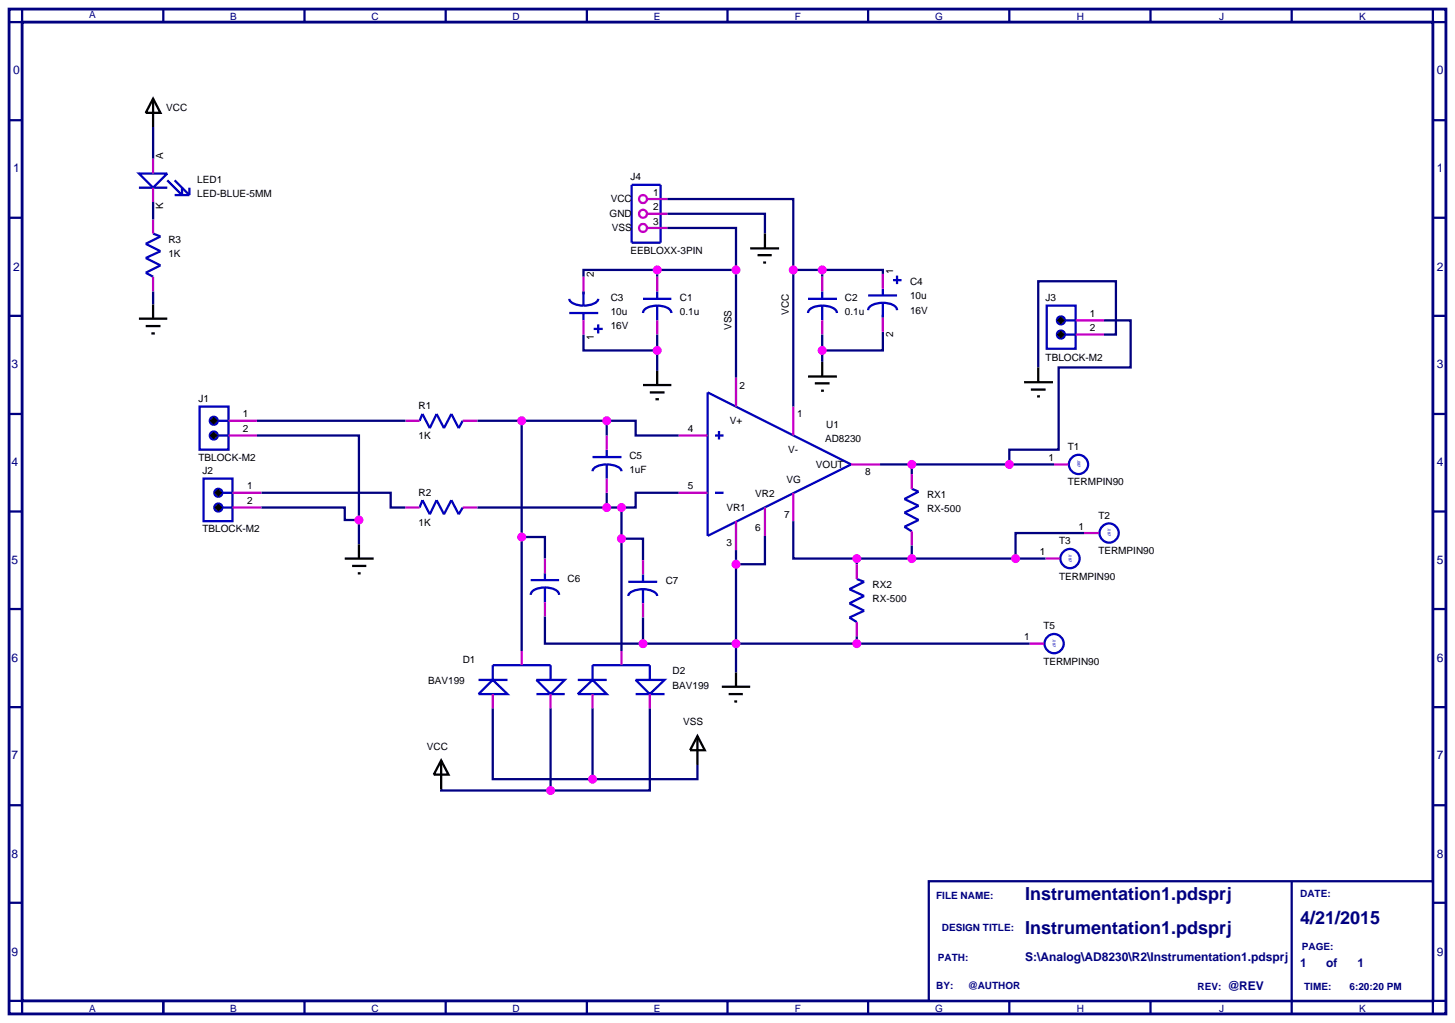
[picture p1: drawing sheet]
<svg xmlns="http://www.w3.org/2000/svg" width="257mm" height="180mm" viewBox="0 0 257 180" stroke-linecap="round" stroke-linejoin="round" font-family="sans-serif">
<path d="M1.6 1.6h253.4v177.2h-253.4zM3.9 3.9h248.8v172.6h-248.8z" fill="none" stroke="#000080" stroke-width=".5"/>
<path d="M3.9 1.6v2.3h-2.3M28.8 1.6v2.3" fill="none" stroke="#000080" stroke-width=".4"/>
<path d="M163.8 155.4h88.9v21.1h-88.9z" fill="#fff" stroke="#000080" stroke-width=".4"/>
<g fill="none" stroke="#000080" stroke-width=".4">
<path d="M53.7 1.6v2.3M78.6 1.6v2.3M103.5 1.6v2.3M128.3 1.6v2.3M153.1 1.6v2.3M178 1.6v2.3M202.9 1.6v2.3M227.8 1.6v2.3M252.7 1.6v2.3h2.3M1.6 21.2h2.3M1.6 38.4h2.3M27 22.4v5.6"/>
<path d="M27 35.6v3.1M117.7 37.7h17.2v3.5M117.7 35.1h22.2v12.5M252.7 21.2h2.3M252.7 38.4h2.3M1.6 55.7h2.3M27 51.4v2.3M102.9 59v2.8h13M115.9 47.6h-13v1.2M115.9 47.6v1.2M115.9 59v6.4M115.9 47.6h13.9"/>
<path d="M117.7 40.2h12.1v7.4M129.8 47.6v19M139.9 47.6v24.1M139.9 47.6h5.1M145 47.6h10.7v.7M145 47.6v1.2M145 59v4.8M155.7 58.5v3.3h-10.7M194.7 56.5h4.7v8.3h-12.7v14.5h-8.7v2.6M194.7 59h2.1v-9.4h-13.7v15.2M252.7 55.7h2.3M1.6 73h2.3"/>
<path d="M45.3 76.8h18v14.9M45.3 74.2h26.2M84.2 74.2h22.8M92 74.2v40.6M107 74.2h5.1v2.6h7.6M107 74.2v2.6M252.7 73h2.3M1.6 90.2h2.3M46.1 86.9h22.8v2.6h2.6M46.1 89.5h14.7v2.2h2.5M63.3 91.7v4.3M84.2 89.5h25.4"/>
<path d="M92 94.7h4.1v3.8M107 86.9v2.6M109.6 95h3.8v3.8M109.6 89.5v25.3M119.7 86.9h-7.6v2.6h-2.5M129.8 97v21.6M134.9 94.5v5h-5.1M139.9 91.9v6.6h11.2M151.1 98.5h33.3M151.1 98.5v1M155.2 81.9h30.7M160.8 81.9v1.7"/>
<path d="M160.8 96.2v2.3M191.2 94h-12.1v4.5M252.7 90.2h2.3M1.6 107.4h2.3M96.1 108.7v4.8h17.3M113.4 113.5h68.2M113.4 108.9v4.6M151.1 112.2v1.3M252.7 107.4h2.3M1.6 124.7h2.3M77.8 139.2v.2h19.3M86.9 124.9v12.5h17.6"/>
<path d="M97.1 124.9v14.5M104.5 124.9v12.5M114.6 124.9v14.5h-17.5M123 134.9v2.5h-18.5M252.7 124.7h2.3M1.6 142h2.3M1.6 159.2h2.3M227.8 155.4v23.4M252.7 142h2.3M252.7 159.2h2.3M1.6 176.5h2.3v2.3M28.8 176.5v2.3"/>
<path d="M53.7 176.5v2.3M78.6 176.5v2.3M103.5 176.5v2.3M128.3 176.5v2.3M153.1 176.5v2.3M178 176.5v2.3M202.9 176.5v2.3M255 176.5h-2.3v2.3"/>
</g>
<g fill="none" stroke="#0000c0" stroke-width=".4">
<path d="M111.4 32.6h5.1v10.2h-5.1zM124.8 69.2l25.3 12.7-25.3 12.6zM126.1 76.8h1.5M126.8 76v1.5M126.1 86.9h1.5"/>
<circle cx="190.2" cy="81.9" r="1.69"/>
</g>
<g fill="none" stroke="#c000c0" stroke-width=".4">
<path d="M114.2 35.1h3.5M114.2 37.7h3.5M114.2 40.2h3.5M119.7 76.8h5.1M129.8 66.6v5.1M139.9 71.7v5.1M119.7 86.9h5.1M129.8 91.9v5.1M134.9 89.5v5M139.9 86.9v5M150.1 81.9h5.1M185.9 81.9h2.5"/>
<circle cx="113.4" cy="35.1" r=".7"/>
<circle cx="113.4" cy="37.7" r=".7"/>
<circle cx="113.4" cy="40.2" r=".7"/>
</g>
<path d="M132.3 43.8h5.1M133.6 45h2.5M134.6 46.3h.5M134.9 41.2v2.6M129.8 118.6v2.5M127.3 121.1h5M128.5 122.4h2.5M129.5 123.7h.5" fill="none" stroke="#000" stroke-width=".4"/>
<path d="M129.4 99.1l.4-.2-.6 .6zM129.8 98.9a.65 .65 0 0 1 .6 .6zM130.4 99.5a.65 .65 0 0 1-.6 .6zM129.2 99.5l.6 .6a.65 .65 0 0 1-.6-.6z" fill="#f0f" stroke="#f0f" stroke-width=".4"/>
<path d="M129.2 99.5l.6-.6 .6 .6-.6 .6z" fill="#f0f"/>
<g fill="none" stroke="#0000c0" stroke-width=".4">
<circle cx="188.7" cy="98.5" r="1.69"/>
<circle cx="185.9" cy="113.5" r="1.69"/>
</g>
<path d="M184.4 98.5h2.5M181.6 113.5h2.5" fill="none" stroke="#c000c0" stroke-width=".4"/>
<path d="M129.4 113.1l.4-.2-.6 .6zM129.8 112.9a.65 .65 0 0 1 .6 .6zM130.4 113.5a.65 .65 0 0 1-.6 .6zM129.2 113.5l.6 .6a.65 .65 0 0 1-.6-.6z" fill="#f0f" stroke="#f0f" stroke-width=".4"/>
<path d="M129.2 113.5l.6-.6 .6 .6-.6 .6z" fill="#f0f"/>
<path d="M184.6 53.9h5.1v7.6h-5.1zM187.9 56.5h1.8M187.9 59h1.8" fill="none" stroke="#0000c0" stroke-width=".4"/>
<g fill="#000" stroke="#0000c0" stroke-width=".4">
<path d="M186.6 56l.5-.2-.7 .7zM187.1 55.8a.68 .68 0 0 1 .7 .7zM187.8 56.5a.68 .68 0 0 1-.7 .7zM186.4 56.5l.7 .7a.68 .68 0 0 1-.7-.7z"/>
<path d="M186.6 58.5l.5-.2-.7 .7zM187.1 58.3a.68 .68 0 0 1 .7 .7zM187.8 59a.68 .68 0 0 1-.7 .7zM186.4 59l.7 .7a.68 .68 0 0 1-.7-.7z"/>
</g>
<path d="M186.4 56.5l.7-.7 .7 .7-.7 .7zM186.4 59l.7-.7 .7 .7-.7 .7z" fill="#000"/>
<path d="M189.7 56.5h5M189.7 59h5" fill="none" stroke="#c000c0" stroke-width=".4"/>
<path d="M177.6 81.5l.4-.2-.6 .6zM178 81.3a.65 .65 0 0 1 .6 .6zM178.6 81.9a.65 .65 0 0 1-.6 .6zM177.4 81.9l.6 .6a.65 .65 0 0 1-.6-.6z" fill="#f0f" stroke="#f0f" stroke-width=".4"/>
<path d="M177.4 81.9l.6-.6 .6 .6-.6 .6z" fill="#f0f"/>
<path d="M113.4 52.7h5M115.9 53.9a2.98 2.98 0 0 1 2.4 .9l.1 .4M115.9 53.9a2.98 2.98 0 0 0-2.4 .9l-.1 .4M115.9 51.4v1.3M115.9 53.9v2.6M142.5 52.7h5.1M145 53.9a3.2 3.2 0 0 1 2.5 .9l.1 .4M145 53.9a2.98 2.98 0 0 0-2.4 .9l-.1 .4M145 51.4v1.3M145 53.9v2.6" fill="none" stroke="#0000c0" stroke-width=".4"/>
<path d="M115.9 48.8v2.6M115.9 56.5v2.5M145 48.8v2.6M145 56.5v2.5" fill="none" stroke="#c000c0" stroke-width=".4"/>
<path d="M129.4 47.2l.4-.2-.6 .6zM129.8 47a.65 .65 0 0 1 .6 .6zM130.4 47.6a.65 .65 0 0 1-.6 .6zM129.2 47.6l.6 .6a.65 .65 0 0 1-.6-.6z" fill="#f0f" stroke="#f0f" stroke-width=".4"/>
<path d="M129.2 47.6l.6-.6 .6 .6-.6 .6z" fill="#f0f"/>
<path d="M139.5 47.2l.4-.2-.6 .6zM139.9 47a.65 .65 0 0 1 .6 .6zM140.5 47.6a.65 .65 0 0 1-.6 .6zM139.3 47.6l.6 .6a.65 .65 0 0 1-.6-.6z" fill="#f0f" stroke="#f0f" stroke-width=".4"/>
<path d="M139.3 47.6l.6-.6 .6 .6-.6 .6z" fill="#f0f"/>
<path d="M113.4 67.9h5M114.6 69.2h2.6M115.6 70.4h.6M115.9 65.4v2.5M142.5 66.4h5.1M143.7 67.6h2.6M144.8 68.9h.5M145 63.8v2.6" fill="none" stroke="#000" stroke-width=".4"/>
<g fill="none" stroke="#0000c0" stroke-width=".4">
<path d="M100.4 52.7a1.49 1.49 0 0 0 1.3 1l1.2 .2M100.4 55.2h5.1M102.9 51.4v2.5M102.9 55.2v1.3M104.7 58h1.6M105.5 52.7a1.5 1.5 0 0 1-1.3 1l-1.3 .2M105.5 57.2v1.6M153.1 52.1h5.1M155.7 53.4a2.98 2.98 0 0 1 2.4 .9l.1 .4M155.7 53.4a3.2 3.2 0 0 0-2.5 .9l-.1 .4M155.7 50.9v1.2M155.7 53.4v2.6"/>
<path d="M157.5 49.4h1.5M158.2 48.6v1.5"/>
</g>
<path d="M102.9 48.8v2.6M102.9 56.5v2.5M155.7 48.3v2.6M155.7 56v2.5" fill="none" stroke="#c000c0" stroke-width=".4"/>
<path d="M115.5 47.2l.4-.2-.6 .6zM115.9 47a.65 .65 0 0 1 .6 .6zM116.5 47.6a.65 .65 0 0 1-.6 .6zM115.3 47.6l.6 .6a.65 .65 0 0 1-.6-.6z" fill="#f0f" stroke="#f0f" stroke-width=".4"/>
<path d="M115.9 47l.6 .6-.6 .6-.6-.6z" fill="#f0f"/>
<path d="M115.5 61.4l.4-.2-.6 .6zM115.9 61.2a.65 .65 0 0 1 .6 .6zM116.5 61.8a.65 .65 0 0 1-.6 .6zM115.3 61.8l.6 .6a.65 .65 0 0 1-.6-.6z" fill="#f0f" stroke="#f0f" stroke-width=".4"/>
<path d="M115.9 61.2l.6 .6-.6 .6-.6-.6z" fill="#f0f"/>
<path d="M144.6 47.2l.4-.2-.6 .6zM145 47a.65 .65 0 0 1 .6 .6zM145.6 47.6a.65 .65 0 0 1-.6 .6zM144.4 47.6l.6 .6a.65 .65 0 0 1-.6-.6z" fill="#f0f" stroke="#f0f" stroke-width=".4"/>
<path d="M144.4 47.6l.6-.6 .6 .6-.6 .6z" fill="#f0f"/>
<path d="M144.6 61.4l.4-.2-.6 .6zM145 61.2a.65 .65 0 0 1 .6 .6zM145.6 61.8a.65 .65 0 0 1-.6 .6zM144.4 61.8l.6 .6a.65 .65 0 0 1-.6-.6z" fill="#f0f" stroke="#f0f" stroke-width=".4"/>
<path d="M145 61.2l.6 .6-.6 .6-.6-.6z" fill="#f0f"/>
<path d="M180.6 67.4h5.1M181.8 68.7h2.6M182.9 69.9h.5M183.1 64.8v2.6" fill="none" stroke="#000" stroke-width=".4"/>
<g fill="none" stroke="#0000c0" stroke-width=".4">
<path d="M35.2 71.7h5.1v7.6h-5.1zM38.5 74.2h1.8M38.5 76.8h1.8M74 74.2l.5-1.2 1.3 2.5 1.2-2.5 1.3 2.5 1.3-2.5 1.3 2.5 .7-1.3M107 79.3v1.3M35.9 84.4h5.1v7.5h-5.1zM39.2 86.9h1.8M39.2 89.5h1.8M74 89.5l.5-1.3 1.3 2.5 1.2-2.5 1.3 2.5 1.3-2.5 1.3 2.5 .7-1.2M104.5 80.6h5.1M107 81.9a3.4 3.4 0 0 1 2.5 .9l.1 .3M107 81.9a3.2 3.2 0 0 0-2.4 .9l-.1 .3"/>
<path d="M107 81.9v2.5"/>
</g>
<g fill="#000" stroke="#0000c0" stroke-width=".4">
<path d="M37.2 73.7l.5-.2-.7 .7zM37.7 73.5a.68 .68 0 0 1 .7 .7zM38.4 74.2a.68 .68 0 0 1-.7 .7zM37 74.2l.7 .7a.68 .68 0 0 1-.7-.7z"/>
<path d="M37.2 76.3l.5-.2-.7 .7zM37.7 76.1a.68 .68 0 0 1 .7 .7zM38.4 76.8a.68 .68 0 0 1-.7 .7zM37 76.8l.7 .7a.68 .68 0 0 1-.7-.7z"/>
<path d="M38 86.4l.5-.2-.7 .7zM38.5 86.2a.68 .68 0 0 1 .7 .7zM39.2 86.9a.68 .68 0 0 1-.7 .7zM37.8 86.9l.7 .7a.68 .68 0 0 1-.7-.7z"/>
<path d="M38 89l.5-.2-.7 .7zM38.5 88.8a.68 .68 0 0 1 .7 .7zM39.2 89.5a.68 .68 0 0 1-.7 .7zM37.8 89.5l.7 .7a.68 .68 0 0 1-.7-.7z"/>
</g>
<path d="M37.7 73.5l.7 .7-.7 .7-.7-.7zM37.7 76.1l.7 .7-.7 .7-.7-.7zM38.5 86.2l.7 .7-.7 .7-.7-.7zM38.5 88.8l.7 .7-.7 .7-.7-.7z" fill="#000"/>
<path d="M40.3 74.2h5M40.3 76.8h5M71.5 74.2h2.5M81.6 74.2h2.6M107 76.8v2.5M41 86.9h5.1M41 89.5h5.1M71.5 89.5h2.5M81.6 89.5h2.6M107 84.4v2.5" fill="none" stroke="#c000c0" stroke-width=".4"/>
<path d="M106.6 73.8l.4-.2-.6 .6zM107 73.6a.65 .65 0 0 1 .6 .6zM107 74.8l.6-.6a.65 .65 0 0 1-.6 .6zM106.4 74.2l.6 .6a.65 .65 0 0 1-.6-.6z" fill="#f0f" stroke="#f0f" stroke-width=".4"/>
<path d="M106.4 74.2l.6-.6 .6 .6-.6 .6z" fill="#f0f"/>
<path d="M106.6 89.1l.4-.2-.6 .6zM107 88.9a.65 .65 0 0 1 .6 .6zM107 90.1l.6-.6a.65 .65 0 0 1-.6 .6zM106.4 89.5l.6 .6a.65 .65 0 0 1-.6-.6z" fill="#f0f" stroke="#f0f" stroke-width=".4"/>
<path d="M106.4 89.5l.6-.6 .6 .6-.6 .6z" fill="#f0f"/>
<path d="M109.2 89.1l.4-.2-.6 .6zM109.6 88.9a.65 .65 0 0 1 .6 .6zM109.6 90.1l.6-.6a.64 .64 0 0 1-.6 .6zM109 89.5l.6 .6a.65 .65 0 0 1-.6-.6z" fill="#f0f" stroke="#f0f" stroke-width=".4"/>
<path d="M109 89.5l.6-.6 .6 .6-.6 .6z" fill="#f0f"/>
<path d="M60.8 98.5h5.1M62.1 99.8h2.5M63.3 96v2.5M63.1 101.1h.5M77.8 134.1l1.3 2.5h-2.6zM77.8 134.1v5.1M123 129.8l1.3 2.5h-2.6zM123 129.8v5.1" fill="none" stroke="#000" stroke-width=".4"/>
<path d="M62.9 91.3l.4-.2-.6 .6zM63.3 91.1a.65 .65 0 0 1 .6 .6zM63.9 91.7a.65 .65 0 0 1-.6 .6zM62.7 91.7l.6 .6a.65 .65 0 0 1-.6-.6z" fill="#f0f" stroke="#f0f" stroke-width=".4"/>
<path d="M62.7 91.7l.6-.6 .6 .6-.6 .6z" fill="#f0f"/>
<path d="M24.5 30.6h5l-2.5 2.5zM24.5 33.1h5M29.5 31.8l2.6 2.6v-1.3M30.8 31.8l2.6 2.6M30.8 34.4h2.6M33.4 33.1v1.3M27 41.2l1.3 .5-2.6 1.3 2.6 1.3-2.6 1.2 2.6 1.3-2.6 1.3 1.3 .7M160.8 86.2l1.2 .5-2.5 1.3 2.5 1.2-2.5 1.2 2.5 1.3-2.5 1.2 1.3 .8M151.1 102.1l1.3 .5-2.6 1.3 2.6 1.2-2.6 1.3 2.6 1.3-2.6 1.2 1.3 .8" fill="none" stroke="#0000c0" stroke-width=".4"/>
<path d="M27 28v2.6M27 33.1v2.5M27 38.7v2.5M27 48.8v2.6M151.1 99.5v2.6M160.8 83.6v2.6M160.8 93.7v2.5M151.1 109.7v2.5" fill="none" stroke="#c000c0" stroke-width=".4"/>
<path d="M27 17.4l1.3 2.5h-2.6zM27 17.4v5M24.5 56.2h5M25.7 57.5h2.6M26.7 58.8h.6M27 53.7v2.5" fill="none" stroke="#000" stroke-width=".4"/>
<path d="M160.4 81.5l.4-.2-.6 .6zM160.8 81.3a.65 .65 0 0 1 .6 .6zM161.4 81.9a.65 .65 0 0 1-.6 .6zM160.2 81.9l.6 .6a.65 .65 0 0 1-.6-.6z" fill="#f0f" stroke="#f0f" stroke-width=".4"/>
<path d="M160.2 81.9l.6-.6 .6 .6-.6 .6z" fill="#f0f"/>
<path d="M160.4 98.1l.4-.2-.6 .6zM160.8 97.9a.65 .65 0 0 1 .6 .6zM160.8 99.1l.6-.6a.65 .65 0 0 1-.6 .6zM160.2 98.5l.6 .6a.65 .65 0 0 1-.6-.6z" fill="#f0f" stroke="#f0f" stroke-width=".4"/>
<path d="M160.2 98.5l.6-.6 .6 .6-.6 .6z" fill="#f0f"/>
<path d="M150.7 98.1l.4-.2-.6 .6zM151.1 97.9a.65 .65 0 0 1 .6 .6zM151.1 99.1l.6-.6a.65 .65 0 0 1-.6 .6zM150.5 98.5l.6 .6a.65 .65 0 0 1-.6-.6z" fill="#f0f" stroke="#f0f" stroke-width=".4"/>
<path d="M151.1 97.9l.6 .6-.6 .6-.6-.6z" fill="#f0f"/>
<path d="M150.7 113.1l.4-.2-.6 .6zM151.1 112.9a.65 .65 0 0 1 .6 .6zM151.7 113.5a.65 .65 0 0 1-.6 .6zM150.5 113.5l.6 .6a.65 .65 0 0 1-.6-.6z" fill="#f0f" stroke="#f0f" stroke-width=".4"/>
<path d="M151.1 112.9l.6 .6-.6 .6-.6-.6z" fill="#f0f"/>
<circle cx="195.6" cy="94" r="1.69" fill="none" stroke="#0000c0" stroke-width=".4"/>
<path d="M191.2 94h2.6" fill="none" stroke="#c000c0" stroke-width=".4"/>
<path d="M178.7 98.1l.4-.2-.6 .6zM179.1 97.9a.65 .65 0 0 1 .6 .6zM179.1 99.1l.6-.6a.65 .65 0 0 1-.6 .6zM178.5 98.5l.6 .6a.65 .65 0 0 1-.6-.6z" fill="#f0f" stroke="#f0f" stroke-width=".4"/>
<path d="M179.1 97.9l.6 .6-.6 .6-.6-.6z" fill="#f0f"/>
<path d="M84.4 119.9h5.1M86.9 119.9l2.6 2.5h-5.1zM86.9 119.9v-2.6h10.2v2.6M94.6 119.9h5l-2.5 2.5zM101.9 119.9h5.1M104.5 119.9v-2.6h10.1v2.6M112.1 119.9h5.1l-2.6 2.5zM94.6 122.4h5M101.9 122.4l2.6-2.5 2.5 2.5zM112.1 122.4h5.1" fill="none" stroke="#0000c0" stroke-width=".4"/>
<path d="M92 114.8v2.5M109.6 114.8v2.5M86.9 122.4v2.5M97.1 122.4v2.5M104.5 122.4v2.5M114.6 122.4v2.5" fill="none" stroke="#c000c0" stroke-width=".4"/>
<path d="M96.7 139l.4-.2-.6 .6zM97.1 138.8a.65 .65 0 0 1 .6 .6zM97.1 140l.6-.6a.65 .65 0 0 1-.6 .6zM96.5 139.4l.6 .6a.65 .65 0 0 1-.6-.6z" fill="#f0f" stroke="#f0f" stroke-width=".4"/>
<path d="M97.1 138.8l.6 .6-.6 .6-.6-.6z" fill="#f0f"/>
<path d="M104.1 137l.4-.2-.6 .6zM104.5 136.8a.65 .65 0 0 1 .6 .6zM105.1 137.4a.65 .65 0 0 1-.6 .6zM103.9 137.4l.6 .6a.64 .64 0 0 1-.6-.6z" fill="#f0f" stroke="#f0f" stroke-width=".4"/>
<path d="M104.5 136.8l.6 .6-.6 .6-.6-.6z" fill="#f0f"/>
<path d="M91.6 73.8l.4-.2-.6 .6zM92 73.6a.65 .65 0 0 1 .6 .6zM92 74.8l.6-.6a.64 .64 0 0 1-.6 .6zM91.4 74.2l.6 .6a.64 .64 0 0 1-.6-.6z" fill="#f0f" stroke="#f0f" stroke-width=".4"/>
<path d="M92 73.6l.6 .6-.6 .6-.6-.6z" fill="#f0f"/>
<path d="M93.6 102.3h5M96.1 103.6a2.98 2.98 0 0 1 2.4 .9l.1 .4M96.1 103.6a2.98 2.98 0 0 0-2.4 .9l-.1 .4M96.1 101.1v1.2M96.1 103.6v2.6M110.8 102.6h5.1M113.4 103.9a3.3 3.3 0 0 1 2.4 .9l.1 .3M113.4 103.9a3.4 3.4 0 0 0-2.5 .9l-.1 .3M113.4 101.3v1.3M113.4 103.9v2.5" fill="none" stroke="#0000c0" stroke-width=".4"/>
<path d="M96.1 98.5v2.6M113.4 98.8v2.5M96.1 106.2v2.5M113.4 106.4v2.5" fill="none" stroke="#c000c0" stroke-width=".4"/>
<path d="M91.6 94.3l.4-.2-.6 .6zM92 94.1a.65 .65 0 0 1 .6 .6zM92 95.3l.6-.6a.65 .65 0 0 1-.6 .6zM91.4 94.7l.6 .6a.65 .65 0 0 1-.6-.6z" fill="#f0f" stroke="#f0f" stroke-width=".4"/>
<path d="M92 94.1l.6 .6-.6 .6-.6-.6z" fill="#f0f"/>
<path d="M109.2 94.6l.4-.2-.6 .6zM109.6 94.4a.65 .65 0 0 1 .6 .6zM110.2 95a.65 .65 0 0 1-.6 .6zM109 95l.6 .6a.65 .65 0 0 1-.6-.6z" fill="#f0f" stroke="#f0f" stroke-width=".4"/>
<path d="M109.6 94.4l.6 .6-.6 .6-.6-.6z" fill="#f0f"/>
<path d="M113 113.1l.4-.2-.6 .6zM113.4 112.9a.65 .65 0 0 1 .6 .6zM114 113.5a.65 .65 0 0 1-.6 .6zM112.8 113.5l.6 .6a.65 .65 0 0 1-.6-.6z" fill="#f0f" stroke="#f0f" stroke-width=".4"/>
<path d="M112.8 113.5l.6-.6 .6 .6-.6 .6z" fill="#f0f"/>
<g font-size="3.2" fill="#000080">
<text x="180.8" y="158.8">Instrumentation1.pdsprj</text>
<text x="180.8" y="164.7">Instrumentation1.pdsprj</text>
<text x="229.3" y="162.9">4/21/2015</text>
</g>
<g font-size="2.1" fill="#000080">
<text x="2.3" y="13.1">0</text>
<text x="253.4" y="13.1">0</text>
<text x="2.3" y="30.4">1</text>
<text x="253.4" y="30.4">1</text>
<text x="2.3" y="47.7">2</text>
<text x="253.4" y="47.7">2</text>
<text x="2" y="64.9">3</text>
<text x="253.4" y="64.9">3</text>
<text x="2" y="82.2">4</text>
<text x="253.4" y="82.2">4</text>
<text x="2" y="99.4">5</text>
<text x="253.4" y="99.4">5</text>
<text x="2" y="116.7">6</text>
<text x="253.4" y="116.7">6</text>
<text x="2" y="133.9">7</text>
<text x="253.4" y="133.9">7</text>
<text x="2" y="151.2">8</text>
<text x="253.4" y="151.2">8</text>
<text x="2" y="168.5">9</text>
<text x="180.8" y="169.5">S:\Analog\AD8230\R2\Instrumentation1.pdsprj</text>
<text x="229.3" y="170.5">1</text>
<text x="233.9" y="170.5">of</text>
<text x="239.4" y="170.5">1</text>
<text x="253.4" y="168.5">9</text>
<text x="216.5" y="174.6">@REV</text>
</g>
<g font-size="1.8" fill="#000080">
<text x="15.7" y="3.2">A</text>
<text x="40.6" y="3.5">B</text>
<text x="65.5" y="3.5">C</text>
<text x="90.4" y="3.5">D</text>
<text x="115.3" y="3.5">E</text>
<text x="140.2" y="3.5">F</text>
<text x="164.9" y="3.5">G</text>
<text x="189.9" y="3.5">H</text>
<text x="215" y="3.5">J</text>
<text x="239.7" y="3.5">K</text>
<text x="165.1" y="158.6">FILE NAME:</text>
<text x="229.3" y="158.1">DATE:</text>
<text x="166.1" y="164.2">DESIGN TITLE:</text>
<text x="229.6" y="167.5">PAGE:</text>
<text x="165.4" y="169.5">PATH:</text>
<text x="15.7" y="178.4">A</text>
<text x="40.6" y="178.4">B</text>
<text x="65.5" y="178.4">C</text>
<text x="90.4" y="178.4">D</text>
<text x="115.3" y="178.4">E</text>
<text x="140.2" y="178.4">F</text>
<text x="164.9" y="178.4">G</text>
<text x="165.1" y="174.4">BY:</text>
<text x="170.7" y="174.4">@AUTHOR</text>
<text x="189.9" y="178.4">H</text>
<text x="211.2" y="174.6">REV:</text>
<text x="215" y="178.4">J</text>
<text x="230" y="174.6">TIME:</text>
<text x="238" y="174.6">6:20:20 PM</text>
<text x="239.7" y="178.4">K</text>
</g>
<g font-size="1.8">
<text x="29.3" y="19.5">VCC</text>
<text x="28.8" y="28" transform="rotate(-90 28.8 28)">A</text>
<text x="34.8" y="32.2">LED1</text>
<text x="34.8" y="34.7">LED-BLUE-5MM</text>
<text x="107.7" y="35.7">VCC</text>
<text x="111.2" y="31.8">J4</text>
<text x="115.2" y="34.5">1</text>
<text x="28.8" y="36.8" transform="rotate(-90 28.8 36.8)">K</text>
<text x="107.5" y="38.3">GND</text>
<text x="107.9" y="40.8">VSS</text>
<text x="115.2" y="37.1">2</text>
<text x="115.2" y="39.6">3</text>
<text x="29.7" y="42.8">R3</text>
<text x="29.7" y="45.4">1K</text>
<text x="111.2" y="44.8">EEBLOXX-3PIN</text>
<text x="104.7" y="48.8" transform="rotate(-90 104.7 48.8)">2</text>
<text x="107.7" y="53">C3</text>
<text x="119.9" y="53">C1</text>
<text x="149" y="53">C2</text>
<text x="157.5" y="48.3" transform="rotate(-90 157.5 48.3)">1</text>
<text x="160.5" y="50.2">C4</text>
<text x="160.5" y="52.7">10u</text>
<text x="184.4" y="53.1">J3</text>
<text x="104.7" y="60" transform="rotate(-90 104.7 60)">1</text>
<text x="107.7" y="55.5">10u</text>
<text x="107.7" y="58.1">16V</text>
<text x="119.9" y="55.5">0.1u</text>
<text x="129" y="58.2" transform="rotate(-90 129 58.2)">VSS</text>
<text x="139.1" y="55.5" transform="rotate(-90 139.1 55.5)">VCC</text>
<text x="149" y="55.5">0.1u</text>
<text x="157.5" y="59.5" transform="rotate(-90 157.5 59.5)">2</text>
<text x="160.5" y="55.3">16V</text>
<text x="192.2" y="55.9">1</text>
<text x="192.2" y="58.4">2</text>
<text x="184.4" y="63.6">TBLOCK-M2</text>
<text x="35" y="70.9">J1</text>
<text x="130.4" y="68.6">2</text>
<text x="42.8" y="73.6">1</text>
<text x="42.8" y="76.2">2</text>
<text x="73.8" y="72.2">R1</text>
<text x="73.8" y="77.5">1K</text>
<text x="121.3" y="76.2">4</text>
<text x="128.7" y="74.8">V+</text>
<text x="140.6" y="73.6">1</text>
<text x="145.5" y="78">AD8230</text>
<text x="145.7" y="75.5">U1</text>
<text x="35" y="81.3">TBLOCK-M2</text>
<text x="35.7" y="83.6">J2</text>
<text x="111" y="80.9">C5</text>
<text x="111" y="83.5">1uF</text>
<text x="139" y="79.9">V-</text>
<text x="143.9" y="82.5">VOUT</text>
<text x="152.6" y="83.7">8</text>
<text x="184.9" y="81.3">1</text>
<text x="188.3" y="79.4">T1</text>
<text x="43.6" y="86.3">1</text>
<text x="43.6" y="88.9">2</text>
<text x="73.8" y="87.4">R2</text>
<text x="121.3" y="86.3">5</text>
<text x="133.2" y="87.6">VR2</text>
<text x="138.7" y="85.1">VG</text>
<text x="163.5" y="87.8">RX1</text>
<text x="188.3" y="85.6">TERMPIN90</text>
<text x="35.7" y="93.9">TBLOCK-M2</text>
<text x="73.8" y="92.7">1K</text>
<text x="128.1" y="90.1">VR1</text>
<text x="133.2" y="93.7">6</text>
<text x="138.3" y="91.3">7</text>
<text x="163.5" y="90.3">RX-500</text>
<text x="186.8" y="96">T3</text>
<text x="190.2" y="93.4">1</text>
<text x="193.7" y="91.5">T2</text>
<text x="128.1" y="96.3">3</text>
<text x="183.4" y="97.9">1</text>
<text x="193.7" y="97.7">TERMPIN90</text>
<text x="100.1" y="102.7">C6</text>
<text x="117.4" y="102.9">C7</text>
<text x="153.9" y="103.7">RX2</text>
<text x="153.9" y="106.2">RX-500</text>
<text x="186.8" y="102.2">TERMPIN90</text>
<text x="180.6" y="112.9">1</text>
<text x="184" y="111">T5</text>
<text x="81.6" y="116.9">D1</text>
<text x="118.6" y="118.9">D2</text>
<text x="184" y="117.2">TERMPIN90</text>
<text x="75.5" y="120.7">BAV199</text>
<text x="118.6" y="121.5">BAV199</text>
<text x="120.5" y="127.8">VSS</text>
<text x="75.3" y="132.2">VCC</text>
</g>
<g font-size=".7" fill="#0000c0">
<text x="190" y="81" transform="rotate(90 190 81)">.087</text>
<text x="195.4" y="93.1" transform="rotate(90 195.4 93.1)">.087</text>
<text x="188.5" y="97.7" transform="rotate(90 188.5 97.7)">.087</text>
<text x="185.7" y="112.7" transform="rotate(90 185.7 112.7)">.087</text>
</g>
</svg>
